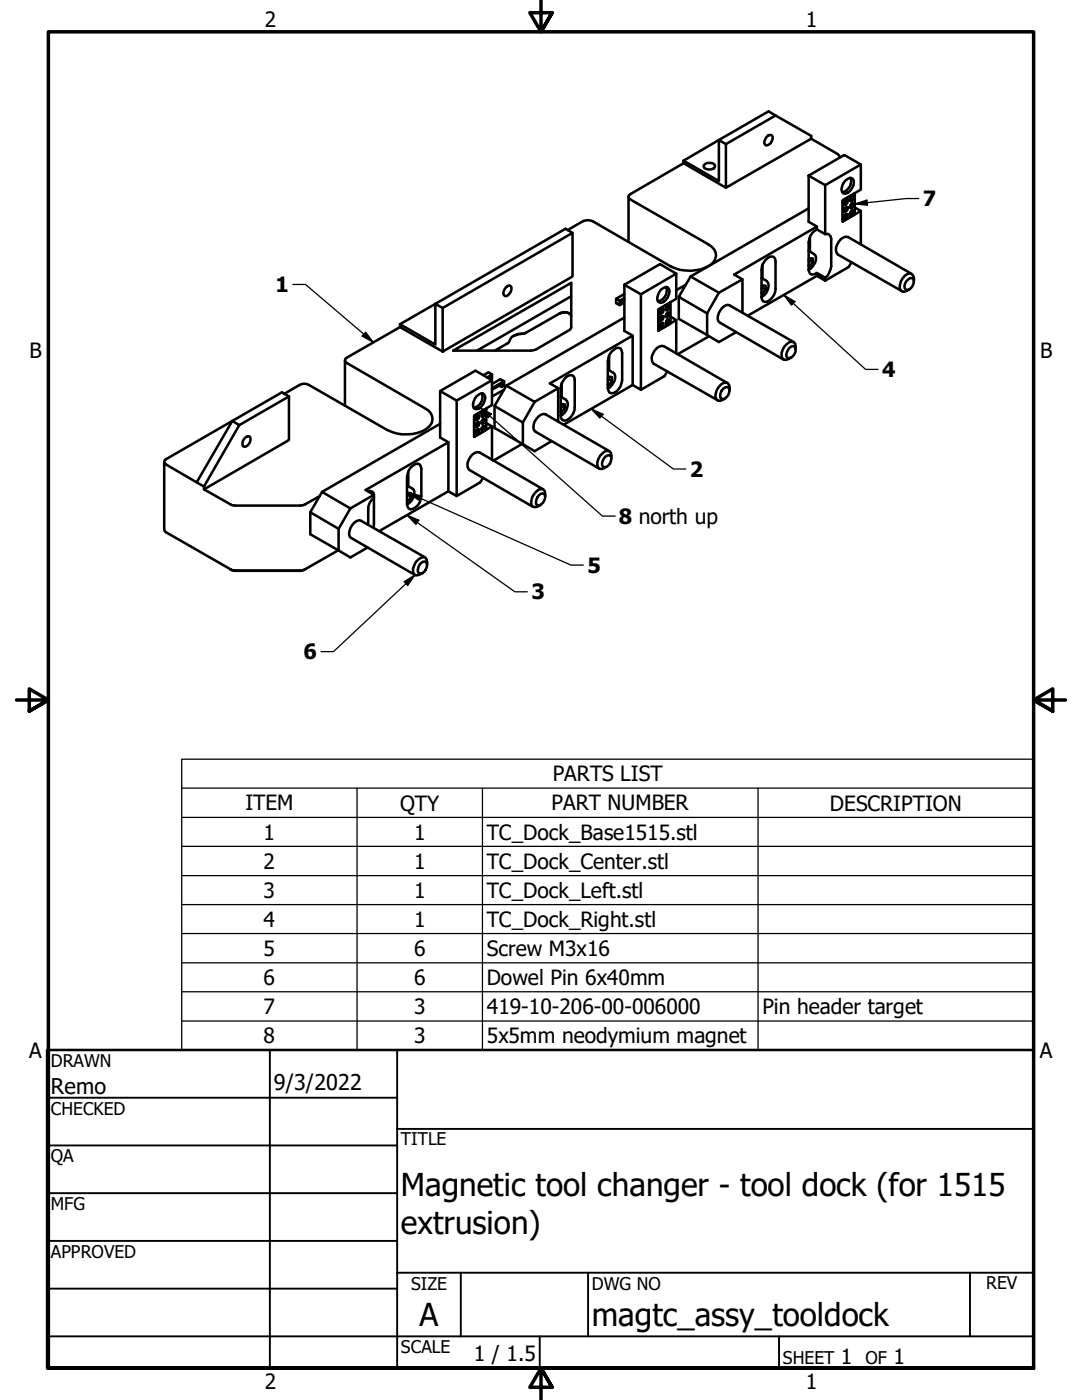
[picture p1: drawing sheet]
<svg xmlns="http://www.w3.org/2000/svg" width="216mm" height="279mm" viewBox="0 0 216 279" stroke-linecap="round" stroke-linejoin="round" font-family="sans-serif">
<!-- layer: Visible (ANSI) -->
<g fill="none" stroke="#000" stroke-width=".51">
<path d="M125.4 39.2v9.1M136.4 32.1v.5l-10.6 6.1-.3 .3v.6l15.9 9.2a2.3 2.3 0 0 1 1.4 1.9 2.3 2.3 0 0 1-1.1 2.2 8.2 8.2 0 0 1-7.9 .2l-15.6-9a2.48 2.48 0 0 0-1.9 0l-3 1.8M136.4 32.6l8.4 4.9M140.5 33a1.46 1.46 0 0 1 2.2 .1 .97 .97 0 0 1-1.3 .7l-.9-.3zM144.8 28.8l-1.4-.9v8.2l-7-4M153 27.3l.4-.3h.6a1.37 1.37 0 0 1-1.3 2 1.28 1.28 0 0 1 .3-1.7zM154.7 23.1l-9.9 5.7v8.7l17.1-9.8M161.4 35.1l7.1-4.2 3.3 1.9-7.1 4.2zM161.4 35.1v9.2l1.6 .9v.6M161.9 27.7v-.6l-8.5-4.9-17 9.9M161.9 27.7l5.2 3 .4 .5v.3M164.7 37v9.7l-1.7-.9"/>
<path d="M168.7 36.1l.9-.6 .4 .1a1.51 1.51 0 0 1 0 2 1.58 1.58 0 0 1-1.7 1 1.51 1.51 0 0 1 0-2zM169 39.9a.58 .58 0 0 0-.5 .9M169.7 35.5a2.21 2.21 0 0 1-1.2 2.8h-.5M169.9 39.4l.4-.1a.6 .6 0 0 1-.5 .8l-.1-.4zM170.2 39.3v-.1a.58 .58 0 0 0-.5 .9M170.4 38.6l.2 .1-2.5 1.3v4.2l2.5-1.4v-4.1M171.8 32.8v5l-3.7 2.1v4.3l3.7-2.1v6.7M100.9 57.4l.7-.4 .3 .1a1.51 1.51 0 0 1-1 2l-.3-.1a1.21 1.21 0 0 1 .3-1.6zM114 59.1l-18.8 10.9M114.2 46.5l-1.4-.8-25.9 14.9M122.9 59.6v.9l.7 .4v-.9M124.6 58.7l-1.7 .9 .7 .4"/>
<path d="M124.6 59.8l-.5 .3v.5l-.5 .3M124.6 56.8l7.1-4.1 3.2 1.9-7 4.1zM124.6 59.5l-1 .5M124.6 56.8v9.2l1.6 1M127.9 58.7v19.1l-1.7-1M131.9 57.8l.9-.5h.4a1.51 1.51 0 0 1 0 2.1 1.44 1.44 0 0 1-1.7 .9 1.41 1.41 0 0 1 0-1.9zM132.9 57.3a2.21 2.21 0 0 1-1.2 2.8h-.4M134.9 54.6v5l-3.5 2.1v4.3M135.4 59.2v4.4l5.7 3.3M136.8 56.8l-1.9 1.1M137.8 55.2l-2.4 4 5.7 3.3M137.8 55.2l5.6 3.2"/>
<path d="M143.4 58.4l-2.3 4.1M148.1 55.8l-4.7 2.6M152 57.3l.1-.3h.7v.8l-.7 .7h-.1M152 55.5l1 .6a2.08 2.08 0 0 1-.7 3l-.3 .2M152 58.4l.1 .1M152.1 57.1v.4l.7 .3M152.1 57.5l-.1 .2M152.1 52.8v2.8M153.1 51.6l.5-.4h.5l.3 .1 .3 .4v6a2.72 2.72 0 0 1-2 2.6l-.4-.2-.3-.3v-.6v-5.4a3 3 0 0 1 1.1-2.2zM161.4 51.8l.2-.2h.6v.8l-.6 .7h-.2M161.4 50l1 .7a1.38 1.38 0 0 1 0 2.1l-.6 .8-.4 .2M161.4 53.8l.3 .9 .4 .1 .9-.3"/>
<path d="M161.4 53l.2 .1M161.4 41.6l-23.6 13.6M161.5 51.6l.1 .4 .6 .4M161.6 52l-.2 .2M161.6 47.3v2.9M163 54.5l1.7 .9v.6l-1.7-.9zM163 45.2l-16.5 9.6 1.6 1v6.6M163 45.8a3 3 0 0 0-1.6 2.6v5.4M163 55.1l-13.8 7.9M164.7 46.7a.92 .92 0 0 1 1.2 1v5.4a3.8 3.8 0 0 1-1.2 2.3M168.7 42.9l.4-.1a.6 .6 0 0 1-.5 .8l-.1-.2zM168.7 41.5l.4-.1a.6 .6 0 0 1-.5 .8l-.1-.2z"/>
<path d="M168.7 40.1l.4-.1a.6 .6 0 0 1-.5 .8l-.1-.1zM169 42.7a.57 .57 0 0 0-.5 .3 .57 .57 0 0 0 0 .6M169 41.3h-.2a.63 .63 0 0 0-.3 .9M169.9 42.2l.4-.1a.6 .6 0 0 1-.5 .8l-.1-.5zM169.9 40.8l.4-.1a.6 .6 0 0 1-.5 .8l-.1-.4zM169.9 52.3l-.5 1-4.7 2.7M170.2 42h-.2a.63 .63 0 0 0-.3 .9M170.2 40.6h-.2a.67 .67 0 0 0-.3 .9M170.6 41.4l1.2 .7M181.2 55.8l.4-.3h.3a1.04 1.04 0 0 1 .2 1.5 1.08 1.08 0 0 1-1.4 .8 1.37 1.37 0 0 1 .5-2zM181.9 54.7l-12.7-7.4a2.3 2.3 0 0 0-2.4 2.1v.6l.4 .8 12.8 7.3M182.4 56.1a1.25 1.25 0 0 0-.8-1.6 2.67 2.67 0 0 0-1.9 3.4l.3 .3h.4l1-.4"/>
<path d="M57.7 79.1v8.7l-17 9.9v-.6M57.7 79.1l-1.4-.8-23.5 13.6v.6l.3 .2 6.1 3.6M57.7 79.1l-9.9 5.7M68.8 71.9v9.1M79.8 64.7v.6l-10.6 6.1-.3 .2v.6l15.9 9.3a2.24 2.24 0 0 1 1.5 1.9 2.24 2.24 0 0 1-1.1 2.1 8.2 8.2 0 0 1-8 .3l-15.5-9a1.91 1.91 0 0 0-1.9 0l-3.1 1.8M79.8 65.3l8.5 4.9M86.9 60.6v8.2l-7.1-4.1M86.9 60.6l1.4 .9M86.9 60.6l-7.1 4.1M87.8 78v9.3l1.7 1M88.3 61.5l25.9-15v8.7l-25.9 15zM90.4 70l23.6-13.5v8.8l-.1 .4-7 4.1-1 .2z"/>
<path d="M91.1 79.9l-3.3-1.9 7.1-4 3.3 1.9v4.9l-3.6 2.1v4.3M91.1 79.9v19.1l-1.6-1M95.1 79.1l1-.6h.4a1.51 1.51 0 0 1 0 2.1 1.58 1.58 0 0 1-1.8 1 1.51 1.51 0 0 1 0-2zM96.1 78.5a2.12 2.12 0 0 1-1.6 2.8M96.5 74.9l1-.6 .7 .4-1 .6M97.5 75.4l.2-.1v.3M98.2 76.6l1.6-.9 .8 .4-2.4 1.4M98.2 74.7v.9l-.2 .2M98.2 75.9l-7.1 4M99.6 77l.5 .2M100.6 76.1v.9l-.5 .2v-.5l-1.9 1.1M100.6 77.8l-2.4 1.3"/>
<path d="M101 77l-2.3 4 5.6 3.3M101 77l5.7 3.2M105 66.4l-.4 .1a4.3 4.3 0 0 0-2.4 .7l-.7 1.1-2.8 1.7M111.4 77.5l-4.7 2.7M111.9 79.2l1 .6a2.08 2.08 0 0 1-.6 2.9l-.4 .2M112.1 76.5v2.8M113 75.2l1-.3 .4 .1 .2 .4 .1 5.9a2.72 2.72 0 0 1-2.1 2.6l-.4-.1-.2-.4-.1-.5v-5.4a3.3 3.3 0 0 1 1.1-2.3zM113.6 62.5a2.44 2.44 0 0 0-2 .1M114 63.1a1.58 1.58 0 0 0-2.3-.6l-6.8 3.9-1.4 .3-1.1 .4M121.3 75.5l.2-.3h.6v.9l-.6 .7h-.2M121.3 73.7l1 .7a1.38 1.38 0 0 1 .1 2.1l-.7 .8-.4 .2M121.3 76.6l.2 .2"/>
<path d="M121.5 75.3v.4l.6 .4M121.5 71v2.9M121.5 75.7l-.2 .2M122 70.2l.9-.7h.9l.2 .4 .1 .5v5.5a2.68 2.68 0 0 1-2.1 2.6l-.4-.1-.3-.9v-5.4l.3-1.3zM124.6 63.4l-23.6 13.6M131.8 62l.5-.3a.58 .58 0 0 1-.4 .9l-.2-.3zM132 64.5l.4 .1-.3 .7-.2 .1-.2-.3zM132 63.1h.3l.1 .2-.3 .6-.2 .1-.2-.3zM132.3 64.5a.58 .58 0 0 0-.5 .8M132.3 61.7h-.2a.63 .63 0 0 0-.3 .9M132.3 63.1a.57 .57 0 0 0-.6 .3 .57 .57 0 0 0 .1 .6M133 62.7l.5-.3 .1 .2-.3 .6-.2 .1-.2-.1z"/>
<path d="M133.2 74.1l-.6 1-4.7 2.7M133.2 61.1l.3-.1a.53 .53 0 0 1 0 .6 .53 .53 0 0 1-.6 .2l.1-.5zM133.2 63.8h.3l.1 .2-.3 .6-.2 .1-.2-.1v-.2zM133.5 61h-.1a.58 .58 0 0 0-.4 .9M133.5 62.4h-.3a.67 .67 0 0 0-.2 .9M133.5 63.8h-.3a.63 .63 0 0 0-.2 .9M133.7 60.4h.1v4.2l-2.4 1.4M133.8 63.2l1.1 .7-3.5 2.1M133.8 60.4l-2.4 1.4v4.2M134.9 63.9v6.6M141.1 62.5v4.4M141.5 67.1l-6.2 3.6"/>
<path d="M144.3 77.6l.7-.4 .4 .1a1.58 1.58 0 0 1-1.4 2.3 1.33 1.33 0 0 1 .3-2zM145.2 76.5l-12.7-7.4a2.3 2.3 0 0 0-2.5 2.1l.2 1.1 .2 .3 12.8 7.3M145.6 77.9a1.25 1.25 0 0 0-.8-1.6 2.85 2.85 0 0 0-2.1 2.9l.5 .7 .4 .1 1.1-.4M146.9 66.3l-3.5 2-2.3-1.4M157.6 69.3l.5-.2h.3a1.44 1.44 0 0 1 .2 1.5 1.44 1.44 0 0 1-1.2 .9l-.2-.1a1.48 1.48 0 0 1 .4-2.1zM158.4 68.3l-12.8-7.3a1.5 1.5 0 0 0-1.8 .8 2.51 2.51 0 0 0-.5 2.3l.3 .3 12.7 7.4M158.7 69.7v-1.1l-.3-.3-.4-.1a2.64 2.64 0 0 0-1.9 3.3l.3 .3h.4l1.1-.4M32.8 92.2v13.8l13.2 7.6M40.7 97.7l5.3 2.9 .9 .3h13l1-.3 2.9-1.6M46.4 84l1.4 .8-7.1 12.3-1.5-.8zM48.8 87.4l.7-.3h.3a1.37 1.37 0 0 1-1.3 2 1.45 1.45 0 0 1 .3-1.7zM73.5 98a.83 .83 0 0 1 1.1 .7"/>
<path d="M74.6 99.3v-.6l-1.6-.9 16.5-9.5v9.7l-13.8 8M74.6 99.3v5.5l-.1 .5M74.6 99.3a3 3 0 0 0-1.1 2.3v3.1M74.6 98.7l-4.7 2.8M81.2 98.6l.3-.2h.5v.8l-.5 .7h-.3M81.2 96.9l1 .6a1.47 1.47 0 0 1 .1 2.1l-.6 .8-.5 .2M81.2 99.8l.3 .1M81.4 98.4l.1 .4 .5 .4M81.5 94.2v2.8M81.5 98.8l-.3 .2M81.9 93.3a1.5 1.5 0 0 1 1.9-.6l.3 .8v5.5a2.68 2.68 0 0 1-2.2 2.7l-.4-.2-.3-.9v-5.4l.3-1.3zM87.8 84.6l-23.5 13.6"/>
<path d="M95.1 86l.4-.3 .1 .2-.2 .6-.3 .1-.2-.3zM95.2 83l.3-.1a.65 .65 0 0 1-.4 1l-.2-.4zM95.2 84.4l.3-.1a.58 .58 0 0 1-.4 .9l-.2-.3zM95.5 85.7h-.3a.67 .67 0 0 0-.2 .9M95.5 83v-.1a.58 .58 0 0 0-.5 .9M95.5 84.3a.58 .58 0 0 0-.5 .9M96.3 85.3l.4-.3a.53 .53 0 0 1 0 .6 .53 .53 0 0 1-.6 .3zM96.4 95.4l-.6 .9-4.7 2.7M96.5 82.3h.2a.6 .6 0 0 1-.4 .9l-.2-.1v-.2zM96.5 83.7l.2-.1a.53 .53 0 0 1 0 .6 .53 .53 0 0 1-.6 .3l.2-.6zM96.7 82.3l-.1-.1a.58 .58 0 0 0-.4 .9M96.7 83.7l-.1-.1a.58 .58 0 0 0-.4 .9"/>
<path d="M96.7 85l-.4 .2-.2 .3 .1 .4M96.9 81.6l.1 .1v4.1l-2.4 1.4M97 84.5l1.2 .6v6.7M97 81.7l-2.4 1.4v4.1M98.2 85.1l-3.6 2.1M98.7 81v4.4l5.6 3.2M104.2 88.6l-5.8 3.3M104.3 84.3v4.3M106.7 80.2l-2.4 4.1M107.5 98.9l.4-.3h.7a1.58 1.58 0 0 1-1.3 2.2 1.1 1.1 0 0 1-.1-1.5zM108.4 97.7l-12.7-7.4a2.3 2.3 0 0 0-2.4 2.1v.6l.4 .8 12.7 7.4M108.8 99.1l-.1-1.1-.2-.3a1.38 1.38 0 0 0-1.9 .9 2.59 2.59 0 0 0-.5 2.3l.3 .3h.5l1-.4"/>
<path d="M110.1 88l-3.4 2-2.4-1.4M111.4 84.1v-6.6l-1.7-1 16.5-9.5v9.8l-13.7 8M111.9 81l.2-.4 .6 .1v.8l-.6 .7h-.2M111.9 82.1l.2 .1M112 80.8l.1 .4 .6 .3M112.1 81.2l-.2 .1M120.9 91.1l.8-.2a1.33 1.33 0 0 1-.3 2l-.8 .4a.83 .83 0 0 1-.3-1.4zM121.6 90l-12.8-7.3a2.4 2.4 0 0 0-2.4 2.7l.2 .5 .3 .3 12.7 7.3M122 91.5l-.1-1.1-.2-.3-.5-.1a2.64 2.64 0 0 0-1.9 3.3 1.16 1.16 0 0 0 1.7-.1M46 113.6l.9 .3h13l1-.3M61.9 102.2v4.4l5.7 3.3M61.9 102.2l5.7 3.3"/>
<path d="M67.4 109.9l-7 4h-13.5h-.5l-.4-.3M67.6 105.5v4.4M69.9 101.5l-5.6-3.3-2.4 4M69.9 101.5l-2.3 4M73.3 109.3l-3.4 2-2.3-1.4M84.1 112.3l.8-.2a1.36 1.36 0 0 1-.3 2l-.3 .3h-.7a1.57 1.57 0 0 1 .5-2.1zM84.8 111.3l-12.7-7.4a1.5 1.5 0 0 0-1.8 .9 2.59 2.59 0 0 0-.5 2.3l13 7.6M85.2 112.7a1.11 1.11 0 0 0-.7-1.5 2.64 2.64 0 0 0-2 3.3 1.16 1.16 0 0 0 1.8-.1"/>
</g>
<g fill="#000">
<circle cx="169" cy="39.9" r=".25"/>
<circle cx="168.5" cy="40.8" r=".25"/>
<circle cx="169" cy="42.7" r=".25"/>
<circle cx="169" cy="41.3" r=".25"/>
<circle cx="169.7" cy="40.1" r=".25"/>
<circle cx="169.7" cy="41.5" r=".25"/>
<circle cx="131.8" cy="62.6" r=".25"/>
<circle cx="131.8" cy="65.3" r=".25"/>
<circle cx="132.3" cy="61.7" r=".25"/>
<circle cx="132.3" cy="63.1" r=".25"/>
<circle cx="133" cy="61.9" r=".25"/>
<circle cx="95" cy="83.8" r=".25"/>
<circle cx="95" cy="85.2" r=".25"/>
<circle cx="95.5" cy="85.7" r=".25"/>
<circle cx="95.5" cy="84.3" r=".25"/>
<circle cx="96.2" cy="83.1" r=".25"/>
<circle cx="96.2" cy="84.5" r=".25"/>
</g>
<!-- layer: Symbol (ANSI) -->
<g fill="none" stroke="#000" stroke-width=".25">
<path d="M183.3 39.6h-2.5l-10.2 1.1M58.4 56.8h2.6l13.5 11.5M156.4 58.9l2.2 1.3-.7 .7zM156.4 58.9l16.3 14.8h2.5M170.6 40.7l2.4-.8 .1 1.1zM73 66.3l1.5 2-2.2-1.2zM81.5 98.4l2.4 .5-.3 .9zM81.5 98.4l32.4 14.4h2.5M95.8 81.3l2.2 1.3-.6 .8zM95.8 81.3l24.4 21.7h2.5M118 81.6l2.3 1.1-.6 .7zM118 81.6l16.4 12h2.4"/>
<path d="M80.6 116.1l2.2-1.4-1.5 2.1zM81.2 102.8l2.4 1-.6 .8zM81.2 102.8l21.5 15.3h2.5M82.8 114.7l-16.3 15.3h-2.4M36.3 157.3v-5.8h169.9v5.8M36.3 157.3h169.9v5.8M36.3 157.3v52.2h169.9v-46.4M71.2 157.3v52.2M96.3 157.3v52.2M151.3 157.3v52.2M36.3 163.1h169.9M36.3 168.9h169.9"/>
<path d="M36.3 174.8h169.9M36.3 180.5h169.9M36.3 186.3h169.9M36.3 192.2h169.9M36.3 197.9h169.9M36.3 203.8h169.9"/>
</g>
<!-- layer: Border (ANSI) -->
<path d="M107.9 0v6.4l-2.2-3.9h4.5l-2.3 3.9 2.3-3.9M3.3 139.7h6.4l-3.9-2.2v4.4l3.9-2.2-3.9 2.2M212.6 139.7h-6.4l3.9-2.2v4.4l-3.9-2.2 3.9 2.2M9.7 273v-266.6h196.5v266.6h-196.5h196.5M110.2 276.9l-2.3-3.9 2.3 3.9h-4.5l2.2-3.9v6.4" fill="none" stroke="#000" stroke-width=".7"/>
<!-- layer: Title (ANSI) -->
<g fill="none" stroke="#000" stroke-width=".38">
<path d="M9.4 219.1h69.8M53.8 209.5v63.5M79.2 209.5v63.5M9.4 228.6h69.8M9.4 238.1h69.8M79.2 225.3h127M9.4 247.6h69.8M9.4 257.2h69.8M79.2 254h127M91.9 254v12.7M117.3 254v12.7M193.5 254v12.7"/>
<path d="M9.4 266.7h196.8M107.7 266.7v6.3M155.4 266.7v6.3"/>
</g>
<path d="M9.4 209.5h196.8v63.5h-196.8z" fill="none" stroke="#000" stroke-width=".51"/>
<!-- layer: Symbol (ANSI) -->
<g fill="#000">
<path d="M170.6 40.7l2.4-.8 .1 1.1z" fill-rule="evenodd"/>
<path d="M73 66.3l1.5 2-2.2-1.2z" fill-rule="evenodd"/>
<path d="M156.4 58.9l2.2 1.3-.7 .7z" fill-rule="evenodd"/>
<path d="M81.5 98.4l2.4 .5-.3 .9z" fill-rule="evenodd"/>
<path d="M95.8 81.3l2.2 1.3-.6 .8z" fill-rule="evenodd"/>
<path d="M118 81.6l2.3 1.1-.6 .7z" fill-rule="evenodd"/>
<path d="M80.6 116.1l2.2-1.4-1.5 2.1z" fill-rule="evenodd"/>
<path d="M81.2 102.8l2.4 1-.6 .8z" fill-rule="evenodd"/>
</g>
<g font-size="6.3">
<text x="80" y="238.8">Magnetic tool changer - tool dock (for 1515</text>
<text x="80" y="246.3">extrusion)</text>
<text x="83.7" y="264.5">A</text>
<text x="118.1" y="264.7">magtc_assy_tooldock</text>
</g>
<g font-size="4.3">
<text x="10.2" y="218.2">Remo</text>
<text x="54.6" y="217.6">9/3/2022</text>
</g>
<g font-size="4.2">
<text x="52.8" y="5.3">2</text>
<text x="160.8" y="5.3">1</text>
<text x="184.1" y="41.1">7</text>
<text x="55" y="58.3">1</text>
<text x="5.9" y="71.4">B</text>
<text x="207.6" y="71.4">B</text>
<text x="176" y="75.2">4</text>
<text x="137.7" y="95.1">2</text>
<text x="123.5" y="104.5">8 north up</text>
<text x="106" y="119.6">3</text>
<text x="117.2" y="114.3">5</text>
<text x="60.6" y="131.6">6</text>
<text x="110.3" y="156">PARTS LIST</text>
<text x="49" y="161.7">ITEM</text>
<text x="79.8" y="161.8">QTY</text>
<text x="110" y="161.7">PART NUMBER</text>
<text x="165.6" y="161.8">DESCRIPTION</text>
<text x="52.6" y="167.6">1</text>
<text x="82.6" y="167.6">1</text>
<text x="97.2" y="167.6">TC_Dock_Base1515.stl</text>
<text x="52.6" y="173.4">2</text>
<text x="82.6" y="173.4">1</text>
<text x="97.2" y="173.4">TC_Dock_Center.stl</text>
<text x="52.6" y="179.2">3</text>
<text x="82.6" y="179.1">1</text>
<text x="97.2" y="179.3">TC_Dock_Left.stl</text>
<text x="52.6" y="185">4</text>
<text x="82.6" y="185">1</text>
<text x="97.2" y="185">TC_Dock_Right.stl</text>
<text x="52.6" y="190.8">5</text>
<text x="82.6" y="190.8">6</text>
<text x="97.2" y="190.8">Screw M3x16</text>
<text x="52.6" y="196.6">6</text>
<text x="82.6" y="196.6">6</text>
<text x="97.2" y="196.7">Dowel Pin 6x40mm</text>
<text x="52.6" y="202.4">7</text>
<text x="82.6" y="202.4">3</text>
<text x="97.2" y="202.4">419-10-206-00-006000</text>
<text x="152.1" y="202.4">Pin header target</text>
<text x="52.6" y="208.2">8</text>
<text x="82.6" y="208.2">3</text>
<text x="97.2" y="208.2">5x5mm neodymium magnet</text>
<text x="5.8" y="211.1">A</text>
<text x="207.5" y="211.1">A</text>
<text x="94.6" y="271.7">1 / 1.5</text>
<text x="167.8" y="272.2">1</text>
<text x="178.3" y="272.2">1</text>
<text x="52.8" y="277.1">2</text>
<text x="160.8" y="277.1">1</text>
</g>
<g font-size="3.5">
<text x="10.2" y="212.9">DRAWN</text>
<text x="10.2" y="222.4">CHECKED</text>
<text x="10.2" y="232">QA</text>
<text x="80" y="228.6">TITLE</text>
<text x="10.2" y="241.5">MFG</text>
<text x="10.2" y="251">APPROVED</text>
<text x="82" y="257.4">SIZE</text>
<text x="118.1" y="257.4">DWG NO</text>
<text x="196.8" y="257.3">REV</text>
<text x="80" y="270.1">SCALE</text>
<text x="156.2" y="272.2">SHEET</text>
<text x="172.7" y="272.2">OF</text>
</g>
</svg>
